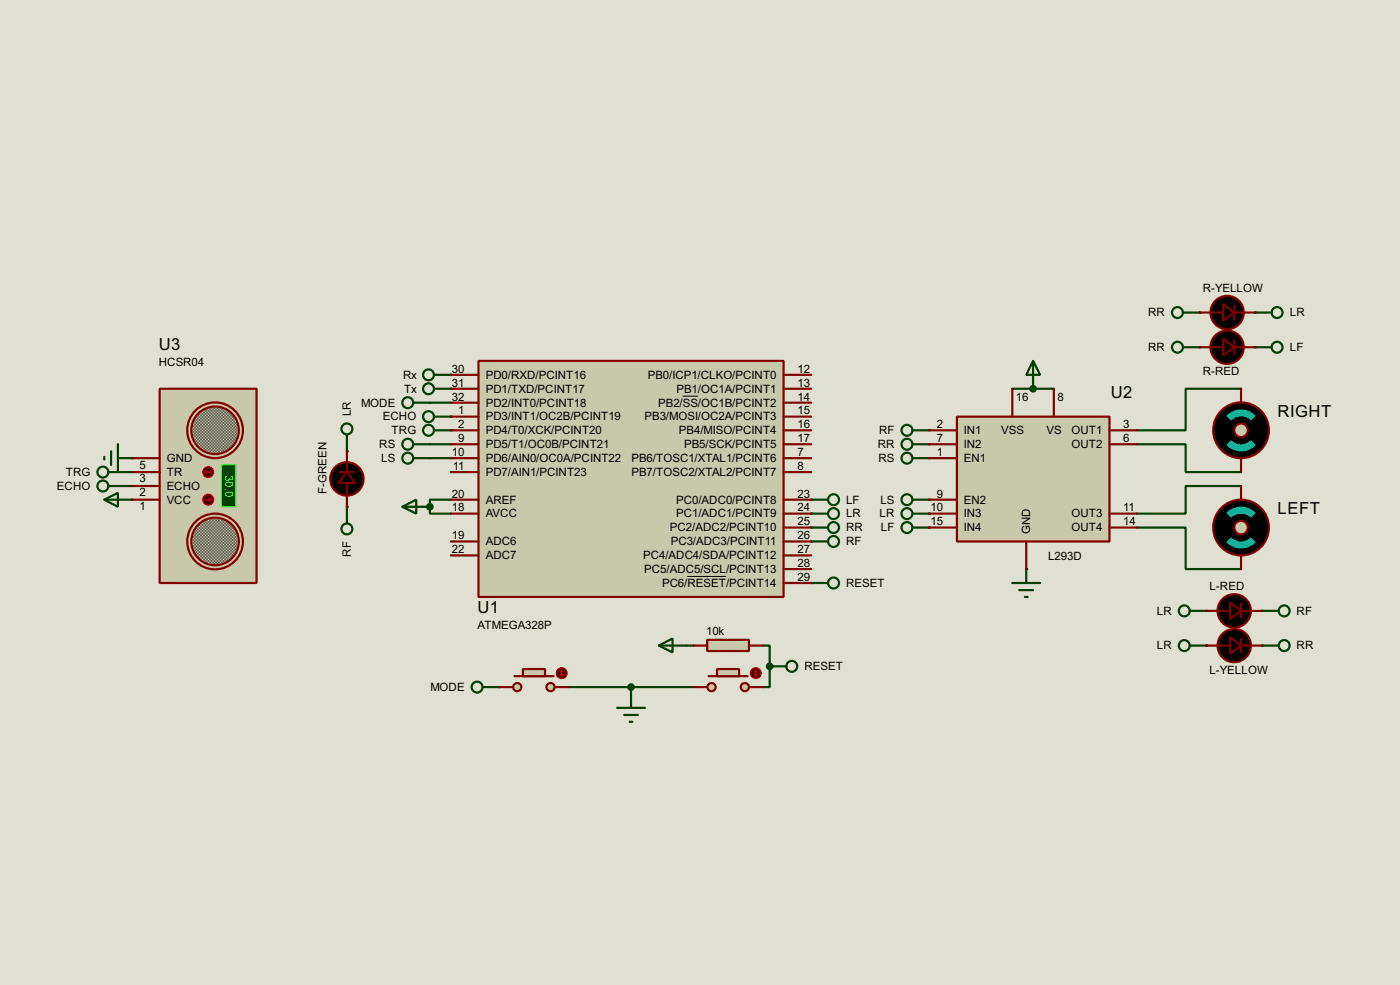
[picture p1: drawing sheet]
<svg xmlns="http://www.w3.org/2000/svg" width="256mm" height="180mm" viewBox="0 0 256 180" stroke-linecap="round" stroke-linejoin="round" font-family="sans-serif">
<path d="M0 0h256.5v180.3h-256.5z" fill="#e0e0d0"/>
<g fill="#004000">
<circle cx="78.8" cy="92.8" r=".2"/>
<circle cx="219.8" cy="57.2" r=".2"/>
<circle cx="229.9" cy="57.2" r=".2"/>
<circle cx="219.8" cy="63.6" r=".2"/>
<circle cx="229.9" cy="63.6" r=".2"/>
<circle cx="221" cy="111.8" r=".2"/>
<circle cx="231.2" cy="111.8" r=".2"/>
<circle cx="221" cy="118.2" r=".2"/>
<circle cx="231.2" cy="118.2" r=".2"/>
</g>
<path d="M125.8 118.2h1.3" fill="none" stroke="#004000" stroke-width=".4"/>
<g fill="#004000">
<circle cx="63.6" cy="92.8" r=".2"/>
<circle cx="63.6" cy="82.6" r=".2"/>
<circle cx="189.3" cy="71.2" r=".2"/>
<circle cx="170.2" cy="78.8" r=".2"/>
</g>
<path d="M227.4 71.2h-10.2v7.6h-8.9M208.3 81.3h8.9v5.1h10.2M208.3 96.6h8.9v7.6h10.2M227.4 89h-10.2v5h-8.9" fill="none" stroke="#004000" stroke-width=".4"/>
<g fill="#004000">
<circle cx="170.2" cy="81.3" r=".2"/>
<circle cx="170.2" cy="94" r=".2"/>
<circle cx="170.2" cy="96.6" r=".2"/>
<circle cx="170.2" cy="83.9" r=".2"/>
<circle cx="170.2" cy="91.5" r=".2"/>
</g>
<path d="M185.5 71.2h7.6" fill="none" stroke="#004000" stroke-width=".4"/>
<circle cx="188" cy="104.2" r=".2" fill="#004000"/>
<path d="M22.9 86.4h1.3M22.9 89h1.3" fill="none" stroke="#004000" stroke-width=".4"/>
<g fill="#004000">
<circle cx="24.2" cy="91.5" r=".2"/>
<circle cx="24.2" cy="83.9" r=".2"/>
</g>
<path d="M127.1 125.8h-11.5v1.3" fill="none" stroke="#004000" stroke-width=".4"/>
<circle cx="91.5" cy="125.8" r=".2" fill="#004000"/>
<path d="M139.8 118.2h1.2v7.6h-1.2M104.2 125.8h11.4" fill="none" stroke="#004000" stroke-width=".4"/>
<circle cx="141" cy="122" r=".2" fill="#004000"/>
<path d="M78.8 83.9h3.8M78.8 81.3h3.8" fill="none" stroke="#004000" stroke-width=".4"/>
<g fill="#004000">
<circle cx="82.6" cy="78.8" r=".2"/>
<circle cx="82.6" cy="76.3" r=".2"/>
</g>
<path d="M78.8 73.7h3.8" fill="none" stroke="#004000" stroke-width=".4"/>
<g fill="#004000">
<circle cx="82.6" cy="71.2" r=".2"/>
<circle cx="82.6" cy="68.6" r=".2"/>
<circle cx="148.6" cy="106.7" r=".2"/>
<circle cx="148.6" cy="99.1" r=".2"/>
<circle cx="148.6" cy="96.6" r=".2"/>
<circle cx="148.6" cy="94" r=".2"/>
<circle cx="148.6" cy="91.5" r=".2"/>
</g>
<path d="M82.6 91.5h-3.8v2.5h3.8" fill="none" stroke="#004000" stroke-width=".4"/>
<circle cx="227.3" cy="96.6" r="5.1" fill="#000" stroke="#800000" stroke-width=".4"/>
<circle cx="227.3" cy="96.6" r="1.25" fill="#c8c8aa" stroke="#800000" stroke-width=".4"/>
<g fill="#000" stroke="#000" stroke-width=".4">
<path d="M224.7 93.9l.9 .9a2.54 2.54 0 0 0 0 3.6l-.9 .9a3.8 3.8 0 0 1 0-5.4z" fill-rule="evenodd"/>
<path d="M229.2 94.8l.9-.9a3.8 3.8 0 0 1 0 5.4l-.9-.9a2.54 2.54 0 0 0 0-3.6z" fill-rule="evenodd"/>
</g>
<g fill="#00c0c0">
<path d="M224.7 93.9a3.8 3.8 0 0 1 5.4 0l-.9 .9a2.54 2.54 0 0 0-3.6 0z" fill-rule="evenodd"/>
<path d="M225.6 98.4a2.54 2.54 0 0 0 3.6 0l.9 .9a3.8 3.8 0 0 1-5.4 0z" fill-rule="evenodd"/>
</g>
<path d="M227.4 89v2.5M227.4 101.7v2.5" fill="none" stroke="#800000" stroke-width=".4"/>
<circle cx="227.3" cy="78.8" r="5.1" fill="#000" stroke="#800000" stroke-width=".4"/>
<circle cx="227.3" cy="78.8" r="1.25" fill="#c8c8aa" stroke="#800000" stroke-width=".4"/>
<g fill="#000" stroke="#000" stroke-width=".4">
<path d="M224.7 76.1l.9 .9a2.54 2.54 0 0 0 0 3.6l-.9 .9a3.7 3.7 0 0 1 0-5.4z" fill-rule="evenodd"/>
<path d="M229.2 77l.9-.9a3.7 3.7 0 0 1 0 5.4l-.9-.9a2.53 2.53 0 0 0 0-3.6z" fill-rule="evenodd"/>
</g>
<g fill="#00c0c0">
<path d="M224.7 76.1a3.7 3.7 0 0 1 5.4 0l-.9 .9a2.54 2.54 0 0 0-3.6 0z" fill-rule="evenodd"/>
<path d="M225.6 80.6a2.45 2.45 0 0 0 3.6 0l.9 .9a3.7 3.7 0 0 1-5.4 0z" fill-rule="evenodd"/>
</g>
<g fill="none" stroke="#800000" stroke-width=".4">
<path d="M219.8 57.2h4.3M226.1 55.9v2.6M226.1 57.2h3.8M219.8 63.6h4.3M226.1 62.3v2.5M226.1 63.6h3.8M227.4 71.2v2.5M227.4 83.9v2.5M221 111.8h4.4M221 118.2h4.4M227.4 110.5v2.6M227.4 116.9v2.5"/>
<path d="M227.4 111.8h3.8M227.4 118.2h3.8"/>
</g>
<g fill="none" stroke="#004000" stroke-width=".4">
<path d="M216.7 57.2h3.1M229.9 57.2h3.1M79.6 78.8h3M79.6 76.3h3M167.2 78.8h3M216.7 63.6h3.1M229.9 63.6h3.1M73.7 92.8l2.6-1.3v2.5zM73.7 92.8h5.1M167.2 81.3h3M167.2 94h3M167.2 96.6h3"/>
<path d="M185.5 106.7h5.1M186.7 108h2.6M187.8 109.3h.5M188 104.2v2.5M218 111.8h3M218 118.2h3M231.2 111.8h3M231.2 118.2h3"/>
<circle cx="215.7" cy="57.2" r="1"/>
<circle cx="233.9" cy="57.2" r="1"/>
<circle cx="78.5" cy="78.8" r="1"/>
<circle cx="78.5" cy="76.3" r="1"/>
<circle cx="166.1" cy="78.8" r="1"/>
<circle cx="215.7" cy="63.6" r="1"/>
<circle cx="233.9" cy="63.6" r="1"/>
<circle cx="166.1" cy="94" r="1"/>
<circle cx="166.1" cy="96.6" r="1"/>
<circle cx="166.1" cy="81.3" r="1"/>
<circle cx="216.9" cy="118.2" r="1"/>
<circle cx="216.9" cy="111.8" r="1"/>
<circle cx="235.2" cy="118.2" r="1"/>
<circle cx="235.2" cy="111.8" r="1"/>
</g>
<circle cx="78.7" cy="92.8" r=".5" fill="#004000" stroke="#004000" stroke-width=".4"/>
<g fill="#000" stroke="#800000" stroke-width=".4">
<path d="M224.1 55.7l2 1.5-2 1.5zM224.1 62l2 1.6-2 1.5zM225.4 110.3l2 1.5-2 1.5zM225.4 116.6l2 1.6-2 1.5z"/>
<circle cx="224.8" cy="57.2" r="3.1"/>
<circle cx="224.8" cy="63.6" r="3.1"/>
<circle cx="226.1" cy="118.2" r="3.1"/>
<circle cx="226.1" cy="111.8" r="3.1"/>
</g>
<g fill="#c8c8aa" stroke="#800000" stroke-width=".4">
<circle cx="136.4" cy="125.8" r=".75"/>
<circle cx="130.3" cy="125.8" r=".75"/>
</g>
<path d="M129.8 123.8h7.2" fill="none" stroke="#800000" stroke-width=".4"/>
<path d="M131.4 122.5h4v1.3h-4z" fill="#c8c8aa" stroke="#800000" stroke-width=".4"/>
<path d="M127.1 125.8h2.5M137.2 125.8h2.6" fill="none" stroke="#800000" stroke-width=".4"/>
<circle cx="138.4" cy="123.2" r="1" fill="#400000" stroke="#f00" stroke-width=".2"/>
<path d="M138.2 123.5l.3 .3M138.5 122.7v1.1M138.5 122.7l-.3 .3M138.5 122.7l.2 .3M138.7 123.5l-.2 .3" fill="none" stroke="#f00" stroke-width=".2"/>
<path d="M120.7 118.2l2.5-1.3v2.5zM120.7 118.2h5.1M113.1 129.6h5.1M114.4 130.9h2.5M115.4 132.1h.5M115.6 127.1v2.5" fill="none" stroke="#004000" stroke-width=".4"/>
<path d="M129.6 117.1h7.6v2.1h-7.6z" fill="#c8c8aa" stroke="#800000" stroke-width=".4"/>
<path d="M62.3 86.4h2.5M63.6 82.6v3.8M63.6 88.4v4.4M127.1 118.2h2.5M137.2 118.2h2.6" fill="none" stroke="#800000" stroke-width=".4"/>
<g fill="none" stroke="#004000" stroke-width=".4">
<path d="M63.6 79.6v3M79.6 68.6h3M79.6 71.2h3M189.3 66.1l1.3 2.5h-2.6zM189.3 66.1v5.1M63.6 92.8v3M148.6 99.1h3.1M148.6 96.6h3.1M148.6 94h3.1M148.6 91.5h3.1M167.2 91.5h3M167.2 83.9h3"/>
<circle cx="63.5" cy="78.5" r="1"/>
<circle cx="78.5" cy="71.2" r="1"/>
<circle cx="78.5" cy="68.6" r="1"/>
<circle cx="63.5" cy="96.8" r="1"/>
<circle cx="152.7" cy="96.6" r="1"/>
<circle cx="152.7" cy="91.5" r="1"/>
<circle cx="152.7" cy="94" r="1"/>
<circle cx="152.7" cy="99.1" r="1"/>
<circle cx="166.1" cy="91.5" r="1"/>
<circle cx="166.1" cy="83.9" r="1"/>
</g>
<g fill="#000" stroke="#800000" stroke-width=".4">
<path d="M63.6 86.4l1.5 2h-3.1z"/>
<circle cx="63.5" cy="87.7" r="3.1"/>
</g>
<circle cx="189.2" cy="71.2" r=".5" fill="#004000" stroke="#004000" stroke-width=".4"/>
<path d="M175.3 76.3h28v22.8h-28z" fill="#c8c8aa" stroke="#800000" stroke-width=".4"/>
<g fill="none" stroke="#800000" stroke-width=".4">
<path d="M170.2 78.8h5.1M185.5 71.2v5.1M193.1 71.2v5.1M203.3 78.8h5M170.2 81.3h5.1M170.2 94h5.1M170.2 96.6h5.1M170.2 83.9h5.1M170.2 91.5h5.1M188 99.1v5.1M203.3 81.3h5M203.3 94h5"/>
<path d="M203.3 96.6h5"/>
</g>
<g fill="none" stroke="#004000" stroke-width=".4">
<path d="M19.1 91.5l2.5-1.3v2.6zM19.1 83.6v.5M19.1 91.5h5.1M19.9 86.4h3M19.9 89h3M20.4 82.6v2.5M21.6 83.9h2.6M21.6 81.3v5.1M75.7 83.9h3.1M75.7 81.3h3.1"/>
<circle cx="18.8" cy="86.4" r="1"/>
<circle cx="18.8" cy="89" r="1"/>
<circle cx="74.7" cy="81.3" r="1"/>
<circle cx="74.7" cy="83.9" r="1"/>
</g>
<path d="M29.3 71.2h17.7v35.5h-17.7z" fill="#c8c8aa" stroke="#800000" stroke-width=".4"/>
<g fill="#c8c8aa" stroke="#800000" stroke-width=".4">
<circle cx="39.4" cy="78.8" r="5.1"/>
<circle cx="39.4" cy="99.1" r="5.1"/>
</g>
<circle cx="39.4" cy="78.8" r="4.4" fill="#c8c8aa"/>
<circle cx="39.4" cy="78.8" r="4.4" fill="#000"/>
<circle cx="39.4" cy="78.8" r="4.4" fill="none" stroke="#c8c8aa" stroke-width=".4"/>
<circle cx="39.4" cy="78.8" r="4.4" fill="none" stroke="#800000" stroke-width=".4"/>
<circle cx="39.4" cy="99.1" r="4.4" fill="#c8c8aa"/>
<circle cx="39.4" cy="99.1" r="4.4" fill="#000"/>
<circle cx="39.4" cy="99.1" r="4.4" fill="none" stroke="#c8c8aa" stroke-width=".4"/>
<circle cx="39.4" cy="99.1" r="4.4" fill="none" stroke="#800000" stroke-width=".4"/>
<path d="M40.7 85.1h2.5v7.7h-2.5z" fill="#004000" stroke="#0f0" stroke-width=".2"/>
<path d="M24.2 86.4h5.1M24.2 89h5.1M24.2 91.5h5.1M24.2 83.9h5.1" fill="none" stroke="#800000" stroke-width=".4"/>
<circle cx="38.1" cy="91.5" r="1" fill="#400000" stroke="#f00" stroke-width=".2"/>
<path d="M37.6 91.5h1.1M38.4 91.2l.3 .3M38.7 91.5l-.3 .2" fill="none" stroke="#f00" stroke-width=".2"/>
<circle cx="38.1" cy="86.4" r="1" fill="#400000" stroke="#f00" stroke-width=".2"/>
<path d="M37.6 86.4l.3 .3M37.6 86.4h1.1M37.9 86.2l-.3 .2" fill="none" stroke="#f00" stroke-width=".2"/>
<g fill="none" stroke="#004000" stroke-width=".4">
<path d="M75.7 73.7h3.1M88.4 125.8h3.1"/>
<circle cx="74.7" cy="73.7" r="1"/>
<circle cx="87.4" cy="125.8" r="1"/>
</g>
<circle cx="115.6" cy="125.8" r=".5" fill="#004000" stroke="#004000" stroke-width=".4"/>
<g fill="#c8c8aa" stroke="#800000" stroke-width=".4">
<circle cx="100.8" cy="125.8" r=".75"/>
<circle cx="94.7" cy="125.8" r=".75"/>
</g>
<path d="M94.3 123.8h7.1" fill="none" stroke="#800000" stroke-width=".4"/>
<path d="M95.8 122.5h4.1v1.3h-4.1z" fill="#c8c8aa" stroke="#800000" stroke-width=".4"/>
<path d="M91.5 125.8h2.5M101.7 125.8h2.5" fill="none" stroke="#800000" stroke-width=".4"/>
<circle cx="102.9" cy="123.2" r="1" fill="#400000" stroke="#f00" stroke-width=".2"/>
<path d="M102.7 123.5l.2 .3M102.9 122.7v1.1M102.9 122.7l-.2 .3M102.9 122.7l.3 .3M103.2 123.5l-.3 .3" fill="none" stroke="#f00" stroke-width=".2"/>
<g fill="none" stroke="#004000" stroke-width=".4">
<path d="M148.6 106.7h3.1M141 122h3.1"/>
<circle cx="152.7" cy="106.7" r="1"/>
<circle cx="145" cy="122" r="1"/>
</g>
<circle cx="141" cy="122" r=".5" fill="#004000" stroke="#004000" stroke-width=".4"/>
<path d="M87.7 66.1h55.9v43.2h-55.9z" fill="#c8c8aa" stroke="#800000" stroke-width=".4"/>
<g fill="none" stroke="#800000" stroke-width=".4">
<path d="M82.6 68.6h5.1M82.6 71.2h5.1M82.6 76.3h5.1M82.6 73.7h5.1M82.6 78.8h5.1M143.6 68.6h5M143.6 71.2h5M143.6 76.3h5M143.6 73.7h5M143.6 78.8h5M82.6 83.9h5.1M82.6 81.3h5.1"/>
<path d="M82.6 86.4h5.1M82.6 99.1h5.1M82.6 94h5.1M82.6 91.5h5.1M143.6 83.9h5M143.6 81.3h5M143.6 86.4h5M143.6 99.1h5M143.6 96.6h5M143.6 94h5M143.6 91.5h5M82.6 101.7h5.1"/>
<path d="M143.6 106.7h5M143.6 104.2h5M143.6 101.7h5"/>
</g>
<path d="M125.1 72.5h2.8M125.9 105.5h7.1" fill="none" stroke="#000" stroke-width=".18"/>
<g font-size="3.4">
<text x="29.1" y="64">U3</text>
<text x="203.5" y="72.9">U2</text>
<text x="234.1" y="76.2">RIGHT</text>
<text x="234.1" y="94">LEFT</text>
<text x="87.5" y="112.3">U1</text>
</g>
<g font-size="2.4">
<text x="220.3" y="53.5">R-YELLOW</text>
<text x="210.3" y="57.9">RR</text>
<text x="236.3" y="57.9">LR</text>
<text x="210.3" y="64.2">RR</text>
<text x="236.3" y="64.2">LF</text>
<text x="29.1" y="66.9">HCSR04</text>
<text x="73.8" y="69.3">Rx</text>
<text x="74" y="71.9">Tx</text>
<text x="82.8" y="70.8">31</text>
<text x="82.8" y="68.2">30</text>
<text x="89" y="71.9">PD1/TXD/PCINT17</text>
<text x="89" y="69.3">PD0/RXD/PCINT16</text>
<text x="118.7" y="69.3">PB0/ICP1/CLKO/PCINT0</text>
<text x="123.9" y="71.9">PB1/OC1A/PCINT1</text>
<text x="146.1" y="68.2">12</text>
<text x="146.1" y="70.8">13</text>
<text x="220.3" y="68.7">R-RED</text>
<text x="64.3" y="76.2" transform="rotate(-90 64.3 76.2)">LR</text>
<text x="66.1" y="74.4">MODE</text>
<text x="70.1" y="76.9">ECHO</text>
<text x="82.8" y="73.3">32</text>
<text x="84" y="75.8">1</text>
<text x="89" y="76.9">PD3/INT1/OC2B/PCINT19</text>
<text x="89" y="74.4">PD2/INT0/PCINT18</text>
<text x="118.1" y="76.9">PB3/MOSI/OC2A/PCINT3</text>
<text x="120.6" y="74.4">PB2/SS/OC1B/PCINT2</text>
<text x="146.1" y="75.8">15</text>
<text x="146.1" y="73.3">14</text>
<text x="186.1" y="73.3">16</text>
<text x="193.7" y="73.3">8</text>
<text x="69.5" y="82">RS</text>
<text x="71.7" y="79.5">TRG</text>
<text x="82.8" y="83.5">10</text>
<text x="84" y="80.9">9</text>
<text x="84" y="78.3">2</text>
<text x="89" y="82">PD5/T1/OC0B/PCINT21</text>
<text x="89" y="79.5">PD4/T0/XCK/PCINT20</text>
<text x="124.4" y="79.5">PB4/MISO/PCINT4</text>
<text x="125.3" y="82">PB5/SCK/PCINT5</text>
<text x="146.1" y="78.3">16</text>
<text x="146.1" y="80.9">17</text>
<text x="146.1" y="83.5">7</text>
<text x="160.8" y="82">RR</text>
<text x="161" y="79.5">RF</text>
<text x="171.6" y="78.3">2</text>
<text x="171.6" y="80.9">7</text>
<text x="171.6" y="83.5">1</text>
<text x="176.6" y="79.5">IN1</text>
<text x="176.6" y="82">IN2</text>
<text x="183.4" y="79.4">VSS</text>
<text x="191.7" y="79.4">VS</text>
<text x="196.3" y="79.5">OUT1</text>
<text x="196.3" y="82">OUT2</text>
<text x="205.8" y="78.3">3</text>
<text x="205.8" y="80.9">6</text>
<text x="10.4" y="89.6">ECHO</text>
<text x="12" y="87.1">TRG</text>
<text x="25.6" y="88.3">3</text>
<text x="25.6" y="85.7">5</text>
<text x="30.5" y="87.1">TR</text>
<text x="30.5" y="89.6">ECHO</text>
<text x="30.5" y="84.6">GND</text>
<text x="69.8" y="84.6">LS</text>
<text x="83" y="86">11</text>
<text x="89" y="84.6">PD6/AIN0/OC0A/PCINT22</text>
<text x="89" y="87.1">PD7/AIN1/PCINT23</text>
<text x="115.7" y="87.1">PB7/TOSC2/XTAL2/PCINT7</text>
<text x="115.7" y="84.6">PB6/TOSC1/XTAL1/PCINT6</text>
<text x="146.1" y="86">8</text>
<text x="160.9" y="84.6">RS</text>
<text x="176.6" y="84.6">EN1</text>
<text x="25.6" y="90.8">2</text>
<text x="25.6" y="93.4">1</text>
<text x="30.5" y="92.2">VCC</text>
<text x="59.8" y="90.4" transform="rotate(-90 59.8 90.4)">F-GREEN</text>
<text x="82.8" y="93.6">18</text>
<text x="82.8" y="91.1">20</text>
<text x="89" y="94.7">AVCC</text>
<text x="89" y="92.2">AREF</text>
<text x="123.9" y="94.7">PC1/ADC1/PCINT9</text>
<text x="123.9" y="92.2">PC0/ADC0/PCINT8</text>
<text x="146.1" y="93.6">24</text>
<text x="146.1" y="91.1">23</text>
<text x="155" y="94.7">LR</text>
<text x="155" y="92.2">LF</text>
<text x="161.1" y="94.7">LR</text>
<text x="161.3" y="92.2">LS</text>
<text x="170.5" y="93.6">10</text>
<text x="171.6" y="91.1">9</text>
<text x="176.6" y="94.7">IN3</text>
<text x="176.6" y="92.2">EN2</text>
<text x="196.3" y="94.7">OUT3</text>
<text x="205.8" y="93.6">11</text>
<text x="64.2" y="101.9" transform="rotate(-90 64.2 101.9)">RF</text>
<text x="82.8" y="98.7">19</text>
<text x="82.8" y="101.2">22</text>
<text x="89" y="99.8">ADC6</text>
<text x="122.7" y="97.3">PC2/ADC2/PCINT10</text>
<text x="122.9" y="99.8">PC3/ADC3/PCINT11</text>
<text x="146.1" y="101.2">27</text>
<text x="146.1" y="98.7">26</text>
<text x="146.1" y="96.2">25</text>
<text x="155" y="99.8">RF</text>
<text x="155" y="97.3">RR</text>
<text x="161.4" y="97.3">LF</text>
<text x="170.5" y="96.2">15</text>
<text x="176.6" y="97.3">IN4</text>
<text x="188.7" y="97.8" transform="rotate(-90 188.7 97.8)">GND</text>
<text x="196.3" y="97.3">OUT4</text>
<text x="205.8" y="96.2">14</text>
<text x="89" y="102.4">ADC7</text>
<text x="117.8" y="102.4">PC4/ADC4/SDA/PCINT12</text>
<text x="118" y="104.9">PC5/ADC5/SCL/PCINT13</text>
<text x="121.3" y="107.4">PC6/RESET/PCINT14</text>
<text x="146.1" y="106.3">29</text>
<text x="146.1" y="103.8">28</text>
<text x="155" y="107.4">RESET</text>
<text x="192" y="102.5">L293D</text>
<text x="211.9" y="112.5">LR</text>
<text x="221.6" y="108.1">L-RED</text>
<text x="237.5" y="112.5">RF</text>
<text x="87.5" y="115.2">ATMEGA328P</text>
<text x="129.4" y="116.2">10k</text>
<text x="211.9" y="118.9">LR</text>
<text x="237.5" y="118.9">RR</text>
<text x="147.4" y="122.7">RESET</text>
<text x="221.6" y="123.3">L-YELLOW</text>
<text x="78.8" y="126.5">MODE</text>
</g>
<text font-size="2.4" fill="#0f0" x="41.2" y="87" transform="rotate(90 41.2 87)">30.0</text>
</svg>
